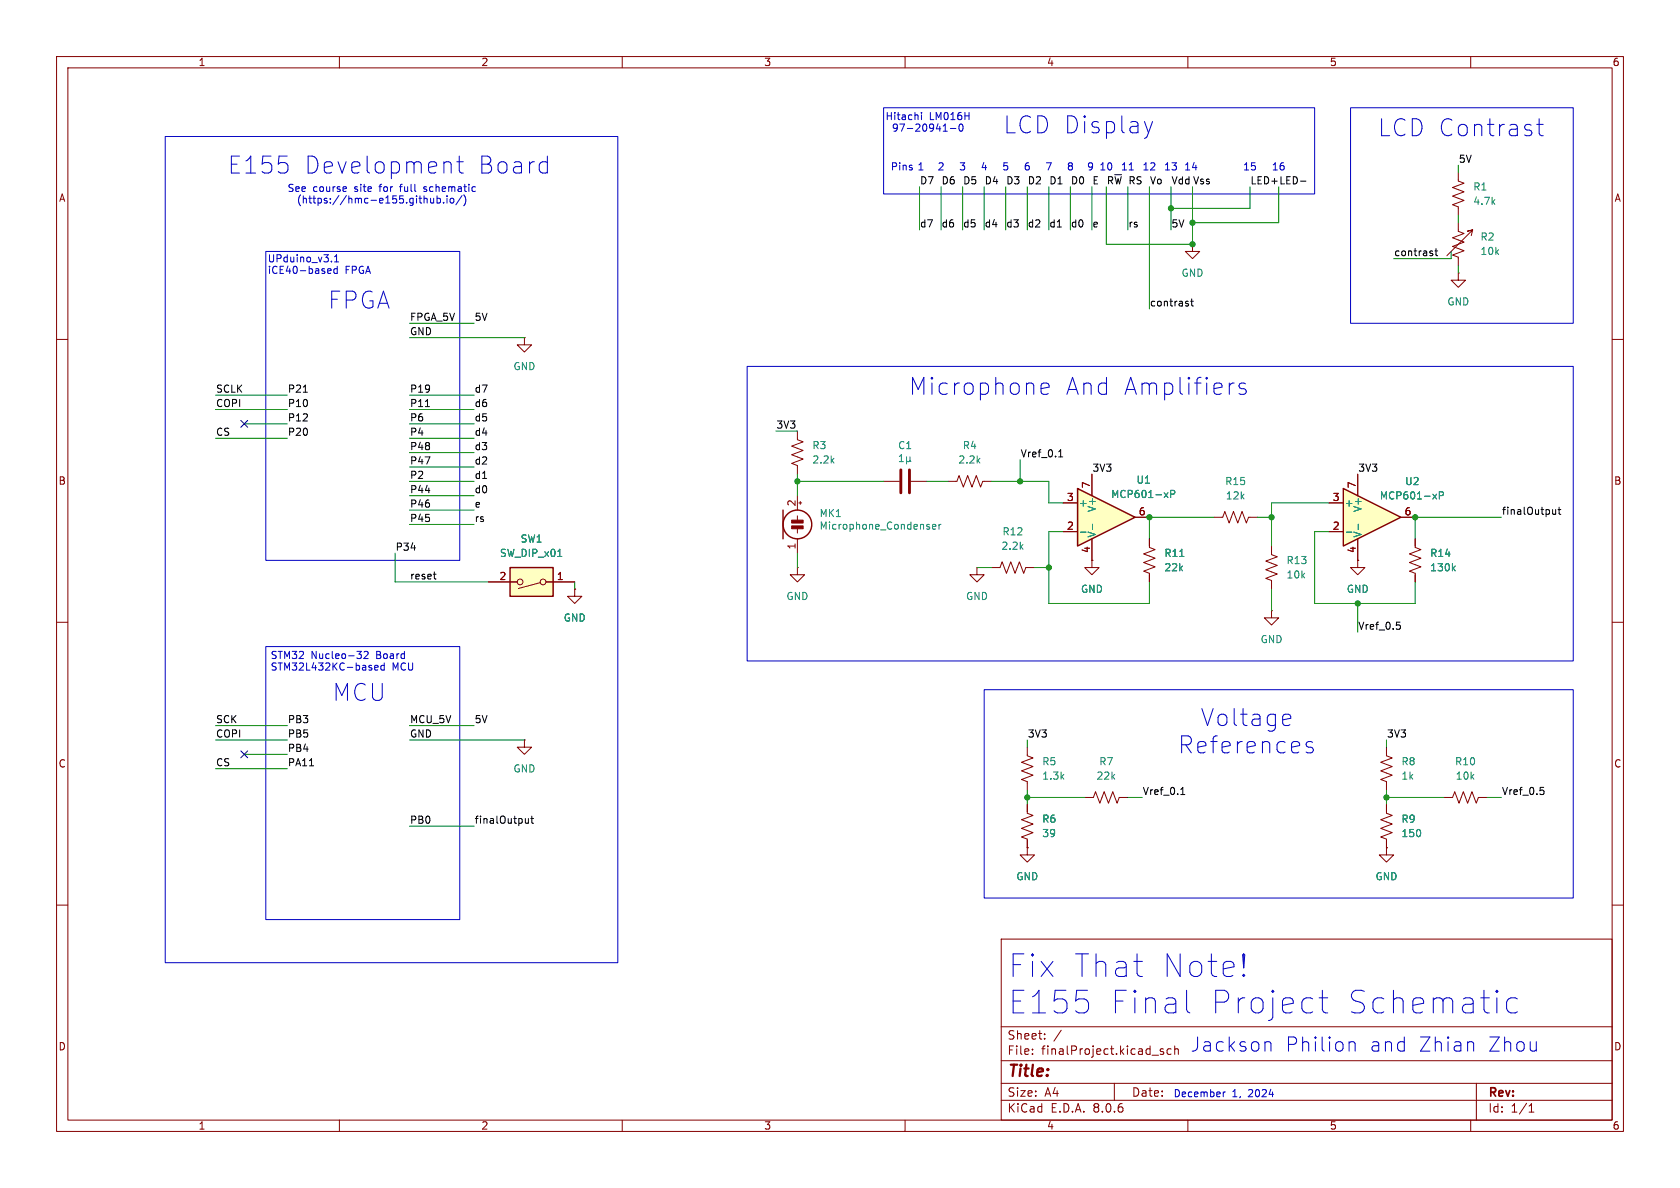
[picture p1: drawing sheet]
<svg xmlns="http://www.w3.org/2000/svg" width="297mm" height="210mm" viewBox="0 0 297 210" stroke-linecap="round" stroke-linejoin="round" font-family="sans-serif">
<g fill="none" stroke="#840000" stroke-width=".18">
<path d="M10 10h277v190h-277zM12 12h273v186h-273zM60 10v2M110 10v2M160 10v2M210 10v2M260 10v2M10 60h2M285 60h2M167.6 85.1h1.6l.3-1 .8 2 .8-2 .7 2 .8-2 .8 2 .3-1h1.6M193 99.1v1.2h1.3l-1.3 1.3-1.2-1.3h1.2M193 99.1h.1"/>
<path d="M203.2 95.3v1.5l1 .4-2 .7 2 .8-2 .7 2 .8-2 .8 1 .3v1.6M10 110h2M172.7 100.3v1.3h1.3l-1.3 1.3-1.3-1.3h1.3M172.7 100.3h.1M175.3 100.3h1.5l.4-1 .7 2 .8-2 .8 2 .7-2 .8 2 .4-1h1.5M224.8 108v1.2h1.3l-1.3 1.3-1.3-1.3h1.3M224.8 108h.1M285 110h2M245.1 132.1v1.5l1 .4-2 .7 2 .8-2 .8 2 .7-2 .8 1 .4v1.5M10 160h2M245.1 149.9v1.2h1.3l-1.3 1.3-1.3-1.3h1.3M245.1 149.9h.1"/>
<path d="M245.1 142.2v1.6l1 .3-2 .8 2 .8-2 .7 2 .8-2 .8 1 .3v1.6M255.3 141h1.5l.4-1 .7 2 .8-2 .8 2 .7-2 .8 2 .4-1h1.5M285 160h2M177 166h108v32h-108zM60 198v2M110 198v2M160 198v2M177 194.5h108M177 191.5h108M177 187.5h108M177 181.5h108M182.5 186.3v.1"/>
<path d="M182.5 185.5v.1M184.7 183.6v.1M184.7 182.8v.1M187.6 182.1l-1.3 2M197 191.5v3M205.7 185.5l-.4-.1-.2 .2 .1 .2 .5 .2v.3h-.6M207 185.5l-.4-.1-.3 .3v.4l.2 .2h.5M207.7 185.5l.2-.1 .3 .1 .1 .9M207.7 184.9v1.5M210 198v2M260 198v2M261 191.5v6.5"/>
<path d="M270.3 196.6h.9M270.3 195.5l.4-.4v1.5"/>
</g>
<path d="M208.6 98.4h.7" fill="none" stroke="#008484" stroke-width=".18"/>
<path d="M190.5 86.4l10.2 5-10.2 5.1z" fill="#ffffc2"/>
<path d="M190.5 86.4l10.2 5-10.2 5.1z" fill="none" stroke="#840000" stroke-width=".25"/>
<g fill="none" stroke="#840000" stroke-width=".18">
<path d="M257.8 30.5v1.5l1 .4-2 .7 2 .8-2 .8 2 .7-2 .8 1 .4v1.5M188 94h2.5M188 88.9h2.5M193 83.8v3.8M193 95.3v3.8M200.7 91.4h2.5M214.6 91.4h1.6l.3-1 .8 2.1 .8-2.1 .7 2.1 .8-2.1 .7 2.1 .4-1.1h1.5M224.8 96.5v1.5l1 .4-2 .8 2 .7-2 .8 2 .8-2 .7 1 .4v1.5M240 99.1v1.2h1.3l-1.3 1.3-1.2-1.3h1.2M240 99.1h.1M250.2 95.3v1.5l1 .4-2 .7 2 .8-2 .7 2 .8-2 .8 1 .3v1.6M101.6 104.1v1.3h1.3l-1.3 1.3-1.3-1.3h1.3"/>
<path d="M101.6 104.1h.1M181.6 132.1v1.5l1 .4-2 .7 2 .8-2 .8 2 .7-2 .8 1 .4v1.5M191.8 141h1.5l.4-1 .7 2 .8-2 .8 2 .7-2 .8 2 .4-1h1.5"/>
</g>
<path d="M191 94.1h1M193.1 92.7v.9M205.8 87.1l.7 .9M206.5 87.1l-.7 .9M207 87.4l.6-.1 .1-.2-.1-.3-.6-.1v1.3M256.9 100.4l.4 .5M257.3 100.1l-.5 .4" fill="none" stroke="#008484" stroke-width=".18"/>
<path d="M90.2 100.3h7.6v5.1h-7.6z" fill="#ffffc2"/>
<g fill="none" stroke="#840000" stroke-width=".18">
<path d="M257.8 39.4v1.5l1 .4-2 .7 2 .8-2 .8 2 .7-2 .8 1 .4v1.5M210.8 43.2v1.3h1.3l-1.3 1.2-1.3-1.2h1.3M210.8 43.2h.1M257.8 48.3v1.2h1.3l-1.3 1.3-1.3-1.3h1.3M257.8 48.3h.1M260.1 41.7l.2-1.1-1 .3 1-.3-4.5 4.6M141 76.2v1.5l1 .4-2 .8 2 .7-2 .8 2 .8-2 .7 1 .4v1.5M86.4 102.9h5M95.5 103l-3.9 1M96.5 102.9h5.1M92.7 130.8v1.3h1.3l-1.3 1.3-1.3-1.3h1.3M92.7 130.8h.1"/>
<circle cx="91.9" cy="102.9" r=".51"/>
<circle cx="96" cy="102.9" r=".51"/>
</g>
<path d="M90.2 100.3h7.6v5.1h-7.6z" fill="none" stroke="#840000" stroke-width=".25"/>
<path d="M98.6 98.4h.7" fill="none" stroke="#008484" stroke-width=".18"/>
<path d="M237.5 86.4l10.1 5-10.1 5.1z" fill="#ffffc2"/>
<g fill="none" stroke="#840000" stroke-width=".25">
<path d="M138.4 90.2v5.1M237.5 86.4l10.1 5-10.1 5.1z"/>
<circle cx="141" cy="92.7" r="2.54"/>
</g>
<g fill="none" stroke="#840000" stroke-width=".18">
<path d="M92.7 59.7v1.3h1.3l-1.3 1.2-1.3-1.2h1.3M92.7 59.7h.1M141 87.6v2.6M141 91.2v.7M141 93.5v.7M141 95.3v2.5M141.2 88.9h.5M141.5 88.6v.6M156.2 85.1h2.8M161 85.1h2.8M188 94h2.5M188 88.9h2.5"/>
<path d="M193 99.1h.1M193 83.8v3.8M193 95.3v3.8M200.7 91.4h2.5M203.2 95.3v1.2M234.9 94h2.6M234.9 88.9h2.6M240 99.1h.1M240 83.8v3.8M240 95.3v3.8M247.6 91.4h2.6M250.2 95.3v1.2"/>
<path d="M86.4 102.9h5M96.5 102.9h5.1M101.6 104.1h.1M141 100.3v1.3h1.2l-1.2 1.3-1.3-1.3h1.3M141 100.3h.1M203.2 101.6v1.3M250.2 101.6v1.3M181.6 142.2v1.6l1 .3-2 .8 2 .8-2 .7 2 .8-2 .8 1 .3v1.6M181.6 149.9v1.2h1.3l-1.3 1.3-1.3-1.3h1.3M181.6 149.9h.1M245.1 149.9h.1M245.1 142.2v1.3"/>
<path d="M245.1 148.6v1.3"/>
</g>
<g fill="none" stroke="#008484" stroke-width=".18">
<path d="M98.6 98.4h.7M159 81.6h.7M159 80.7l.4-.4v1.3M160.3 81.4l.1 .2h.3l.2-.2M160.3 80.8v1.2M160.9 81.4l.1 .2M160.9 80.8v.6M164.2 93.1l.2 .2-.2 .2M164.2 92.7l.1 .1M164.8 93.1l.7-.1-.1-.2-.4-.1-.2 .2 .1 .6h.5M166 92.7v.8M166.4 92.7l-.4 .2"/>
<path d="M191 94.1h1M193.1 92.7v.9M205.8 87.1l.7 .9M206.5 87.1l-.7 .9M207 87.4l.6-.1 .1-.2-.1-.3-.6-.1v1.3M208.6 98.4h.7M238 94.1h1M240.1 92.7v.9M253.3 87.4l.7 .8M254 87.4l-.7 .8M254.5 87.6l.6-.1 .1-.1-.1-.3-.6-.2v1.3M256.9 100.4l.4 .5"/>
<path d="M257.3 100.1l-.5 .4"/>
</g>
<g fill="#840000" stroke="#840000" stroke-width=".18">
<path d="M140 93h2v.5h-2z"/>
<path d="M140 91.9h2v.6h-2z"/>
</g>
<path d="M159.3 83.1v4M160.8 83.1v4" fill="none" stroke="#840000" stroke-width=".51"/>
<g fill="none" stroke="#000" stroke-width=".18">
<path d="M229.9 32h1M210.1 53.7v.3M210.5 53.3h.5M210.7 52.8v1.1l.3 .2M253.3 44.8v.3M253.7 44.4h.5M253.9 43.9v1.1l.3 .2M53.6 69.3h.7M75.2 71.9h.7M187.3 79.8l.2-.3v1.3M187.2 80.8h.7M275 90.1v.8"/>
<path d="M275 90.8l-.2 .1h-.3M275.4 90.1h.5M275.6 89.7v1l.3 .2M76.6 101.5h.5M76.8 102.3l.3 .1M246.9 110h.6M247 110.5h.3l.3 .2-.1 .4-.5 .1M54.7 135.4h.7M208.9 139.5l.2-.3v1.3M272.3 139.2h.6M272.4 139.7h.3l.3 .2-.1 .4-.5 .2M93.4 144.7v.8"/>
<path d="M93.4 145.4l-.2 .1h-.3M93.8 144.7h.5M94 144.3v1.1l.3 .1M208.7 140.5h.8"/>
</g>
<g fill="none" stroke="#0000c2" stroke-width=".18">
<path d="M156.2 19.1h76.2v15.2h-76.2zM162.9 19.9v.1M238.8 19.1h39.3v38.1h-39.3zM29.2 24.1h80v146.1h-80zM61.2 33.8l-.1 .1M61.2 33.2v.1l-.6 .1M74.9 33.8l.1 .1M74.9 33.2l.2 .2M75 34.6v1.3M75 35.2l.2-.2 .3 .1v.8M76.1 35l.1 .8 .3 .1 .2-.1M76.7 35v.9"/>
<path d="M77.3 35.1l.3-.1 .3 .3-.1 .5h-.5M77.3 34.6v1.3M78.4 35.8v.1M79 35v.9M79.6 28.7l.2 .3v1.6M79.6 35.2l.2-.2 .4 .2v.5l-.1 .1-.3 .1-.2-.1zM80.8 28.6h1.1M81.2 27.6v2.6l.1 .3 .6 .1M81.7 34.6l-1.1 1.6M82.2 34.7a1.47 1.47 0 0 1-.2 1.7M96.5 28.6l.3 .1M96.8 27.6v3"/>
<path d="M96.8 30.5l-.3 .1M162.9 20.3v.9M166.7 23.2h.8M168 22.7h1M169.6 22a.69 .69 0 0 0 .4 1.2l.1-.1 .2-.4-.2-.7M199.6 30h.8M203.8 21.5l-.8 2M271.7 22h1.1M272.1 21v2.6l.1 .2 .6 .2M47 44.5h34.3v54.6h-34.3zM57.9 48.2l.2 .1h.4M57.9 47.7l.2-.2h.3l.1 .2v.1l-.6 .1"/>
<path d="M58.6 46.2v.1M59.1 46.3h.8M59.1 45.4l.4-.4v1.3M59.6 47.6l-.3-.1-.3 .2 .1 .6h.5M59.6 47.1v1.2M132.1 64.8h146v52h-146zM184 68.7l1.5-.3-.2-.5-.3-.2h-.5l-.3 .2-.2 .2v1.2l.2 .3 .3 .1h.5l.3-.1M217.9 67.7h.3M220.2 67.9l-.7-.2-.3 .2-.2 .2 .2 .5 1 .3 .1 .2-.1 .5-.3 .1h-.6l-.3-.1M47 114.3h34.3v48.3h-34.3zM63.1 115.1h.8l-.4 .5 .3 .1 .1 .5-.3 .2h-.3M64.4 115.3l.4-.2 .3 .4-.8 .9h.8"/>
<path d="M66.2 118l.6-.1v-.2l-.4-.1-.2 .2 .1 .6h.5M67.9 117.7l-.3-.1-.3 .3 .1 .5h.5M67.9 117.2v1.3M174 121.9h104.1v36.9h-104.1zM227.2 126.3h.6l.2 .1 .2 .6-1.4 .3M228 128.1l-.2 .2h-.6M230.9 131.7l.1 .2 1 .3 .2 .3-.2 .4-.2 .2h-.6l-.3-.2M232 131.2l-.7-.1-.3 .1-.1 .3M209.8 175.1v3.4l.2 .4 .3 .2M219.9 172.2l.2 .2-.2 .2M219.9 172.2l-.2 .2 .2 .2M219.9 168.6v2.5"/>
<path d="M219.9 172.2v.4M219.9 168.6l-.2 .2 .2 2.3M219.9 168.6l.2 .2-.2 2.3M233.2 176.4h1.5M233.8 175.1v3.4l.2 .4 .3 .2h.4M268.2 176.6l-.3-.2h-.8l-.4 .2-.4 .6v1.1l.4 .6 .4 .2h.8l.3-.2M216.3 193v.9M216.6 193l-.3 .3M224 184.1l.6 .2 .1 .2v1.3M238.5 184.4a.62 .62 0 0 1 1.1 .1v1.3M260.2 184.1l.3 .4v1.3"/>
</g>
<g fill="none" stroke="#008400" stroke-width=".18">
<path d="M162.6 33v7.6M166.4 33v7.6M170.2 33v7.6M174 33v7.6M177.8 33v7.6M181.6 33v7.6M185.4 33v7.6M189.2 33v7.6M193 33v7.6M195.6 33v10.2h15.2v-10.2M199.4 33v7.6M203.2 33v21.6"/>
<path d="M207 33v7.6M221 33v3.8h-14M226.1 33v6.4h-15.3M257.8 29.2v1.3M257.8 38.1v1.3M72.4 57.2h11.4M72.4 59.7h20.3M256.5 44.5v1.2h-10.1M257.8 47v1.3M38.1 69.9h12.7M38.1 72.4h12.7M38.1 77.5h12.7"/>
<path d="M43.2 74.9h7.6M72.4 69.9h11.4M72.4 72.4h11.4M72.4 74.9h11.4M72.4 77.5h11.4M137.2 76.2h3.8M69.8 97.8v5.1h16.6M72.4 87.6h11.4M72.4 90.2h11.4M72.4 80h11.4M72.4 85.1h11.4M72.4 82.6h11.4"/>
<path d="M72.4 92.7h11.4M141 83.8v3.8M141 97.8v2.5M141 85.1h15.2M163.8 85.1h3.8M175.3 85.1h10.1v3.8h2.6M180.3 81.3v3.8M188 94h-2.6v12.7h17.8v-3.8M214.6 91.4h-11.4v3.9M222.2 91.4h2.6M234.9 94h-2.5v12.7h17.8v-3.8M234.9 88.9h-10.1v7.6"/>
<path d="M265.4 91.4h-15.2v3.9M101.6 102.9v1.2M172.7 100.3h2.6M182.9 100.3h2.5M224.8 104.1v3.9M240 106.7v5.1M38.1 130.8h12.7M38.1 128.3h12.7M38.1 135.9h12.7M43.2 133.4h7.6M72.4 130.8h20.3M72.4 128.3h11.4"/>
<path d="M181.6 130.8v1.3M181.6 139.7v2.5M245.1 130.8v1.3M245.1 139.7v2.5M72.4 146.1h11.4M181.6 141h10.2M199.4 141h2.5M245.1 141h10.2M262.9 141h2.5"/>
</g>
<path d="M42.6 74.3l1.2 1.2M43.8 74.3l-1.2 1.2M42.6 132.7l1.2 1.3M43.8 132.7l-1.2 1.3" fill="none" stroke="#000084" stroke-width=".18"/>
<g fill="#008400" stroke="#008400" stroke-width=".18">
<circle cx="180.3" cy="85.1" r=".46"/>
<circle cx="141" cy="85.1" r=".46"/>
<circle cx="181.6" cy="141" r=".46"/>
<circle cx="185.4" cy="100.3" r=".46"/>
<circle cx="210.8" cy="39.4" r=".46"/>
<circle cx="250.2" cy="91.4" r=".46"/>
<circle cx="207" cy="36.8" r=".46"/>
<circle cx="240" cy="106.7" r=".46"/>
<circle cx="203.2" cy="91.4" r=".46"/>
<circle cx="224.8" cy="91.4" r=".46"/>
<circle cx="245.1" cy="141" r=".46"/>
<circle cx="210.8" cy="43.2" r=".46"/>
</g>
<g font-size="5.6" fill="#0000c2">
<text x="178.1" y="173">Fix That</text>
<text x="204.6" y="173">Note!</text>
<text x="178.1" y="179.4">E155</text>
<text x="195.8" y="179.4">Final</text>
<text x="213.2" y="179.4">Project</text>
<text x="237" y="179.4">Schematic</text>
</g>
<g font-size="4.2" fill="#0000c2">
<text x="177.4" y="23.8">LCD Display</text>
<text x="243.6" y="24.3">LCD Contrast</text>
<text x="40.3" y="30.9">E155</text>
<text x="53.7" y="30.9">Development</text>
<text x="84.3" y="30.9">Board</text>
<text x="58" y="54.8">FPGA</text>
<text x="160.7" y="70.1">Microphone</text>
<text x="188.3" y="70.1">And Amplifiers</text>
<text x="58.8" y="124.2">MCU</text>
<text x="212.3" y="128.6">Voltage</text>
<text x="208.3" y="133.4">References</text>
</g>
<g font-size="3.5" fill="#0000c2">
<text x="210.4" y="186.1">Jackson</text>
<text x="227.2" y="186.1">Philion</text>
<text x="242" y="186.1">and</text>
<text x="250.7" y="186.1">Zhian</text>
<text x="262.9" y="186.1">Zhou</text>
</g>
<text font-size="2.8" fill="#840000" x="178" y="190.9">Title:</text>
<g font-size="2.1" fill="#840000">
<text x="178" y="184">Sheet:</text>
<text x="178" y="186.7">File:</text>
<text x="184.1" y="186.7">finalProject.kicad_sch</text>
<text x="178" y="196.9">KiCad</text>
<text x="178" y="194.1">Size:</text>
<text x="184.7" y="194.1">A4</text>
<text x="185.7" y="196.9">E.D.A.</text>
<text x="193.3" y="196.9">8.0.6</text>
<text x="200" y="194.1">Date:</text>
<text x="263" y="194.3">Rev:</text>
<text x="263" y="196.9">Id:</text>
<text x="267.1" y="196.9">1/1</text>
</g>
<g font-size="1.8" fill="#840000">
<text x="35" y="11.9">1</text>
<text x="85" y="11.9">2</text>
<text x="135" y="11.9">3</text>
<text x="185" y="11.9">4</text>
<text x="235" y="11.9">5</text>
<text x="285" y="11.9">6</text>
<text x="10.3" y="35.9">A</text>
<text x="285.3" y="35.9">A</text>
<text x="10.3" y="85.9">B</text>
<text x="140.7" y="89.6" transform="rotate(-90 140.7 89.6)">2</text>
<text x="188.5" y="88.6">3</text>
<text x="192.8" y="86.4" transform="rotate(-90 192.8 86.4)">7</text>
<text x="235.5" y="88.6">3</text>
<text x="239.8" y="86.4" transform="rotate(-90 239.8 86.4)">7</text>
<text x="285.3" y="85.9">B</text>
<text x="188.5" y="93.7">2</text>
<text x="201.2" y="91.2">6</text>
<text x="235.5" y="93.7">2</text>
<text x="248.2" y="91.2">6</text>
<text x="140.7" y="97.2" transform="rotate(-90 140.7 97.2)">1</text>
<text x="192.8" y="97.9" transform="rotate(-90 192.8 97.9)">4</text>
<text x="239.8" y="97.9" transform="rotate(-90 239.8 97.9)">4</text>
<text x="88.2" y="102.6">2</text>
<text x="98.4" y="102.6">1</text>
<text x="10.3" y="135.9">C</text>
<text x="285.3" y="135.9">C</text>
<text x="10.3" y="185.9">D</text>
<text x="285.3" y="185.9">D</text>
<text x="35" y="199.9">1</text>
<text x="85" y="199.9">2</text>
<text x="135" y="199.9">3</text>
<text x="185" y="199.9">4</text>
<text x="235" y="199.9">5</text>
<text x="285" y="199.9">6</text>
</g>
<g font-size="1.8" fill="#0000c2">
<text x="156.5" y="21.4">Hitachi</text>
<text x="157.6" y="23.5">97-20941-0</text>
<text x="164.3" y="21.4">LM016H</text>
<text x="50.7" y="34.1">See</text>
<text x="55.3" y="34.1">course</text>
<text x="62.8" y="34.1">site</text>
<text x="67.4" y="34.1">for</text>
<text x="71.2" y="34.1">full</text>
<text x="75.6" y="34.1">schematic</text>
<text x="157.4" y="30.3">Pins</text>
<text x="162.1" y="30.3">1</text>
<text x="165.7" y="30.3">2</text>
<text x="169.5" y="30.3">3</text>
<text x="173.3" y="30.3">4</text>
<text x="177.1" y="30.3">5</text>
<text x="180.9" y="30.3">6</text>
<text x="184.7" y="30.3">7</text>
<text x="188.5" y="30.3">8</text>
<text x="192.1" y="30.3">9</text>
<text x="194.3" y="30.3">10</text>
<text x="198.1" y="30.3">11</text>
<text x="201.9" y="30.3">12</text>
<text x="205.7" y="30.3">13</text>
<text x="209.3" y="30.3">14</text>
<text x="219.7" y="30.3">15</text>
<text x="224.7" y="30.3">16</text>
<text x="52.4" y="36.2">(https://hmc-e155.github.io/)</text>
<text x="47.2" y="46.6">UPduino_v3.1</text>
<text x="47.2" y="48.6">iCE40-based</text>
<text x="61" y="48.6">FPGA</text>
<text x="47.8" y="116.6">STM32</text>
<text x="47.8" y="118.6">STM32L432KC-based</text>
<text x="55" y="116.6">Nucleo-32</text>
<text x="66.6" y="116.6">Board</text>
<text x="69.3" y="118.6">MCU</text>
<text x="207.4" y="194.2">December</text>
<text x="217.8" y="194.2">1,</text>
<text x="220.8" y="194.2">2024</text>
</g>
<g font-size="1.8">
<text x="257.8" y="28.9">5V</text>
<text x="162.6" y="32.7">D7</text>
<text x="166.4" y="32.7">D6</text>
<text x="170.2" y="32.7">D5</text>
<text x="174" y="32.7">D4</text>
<text x="177.8" y="32.7">D3</text>
<text x="181.6" y="32.7">D2</text>
<text x="185.4" y="32.7">D1</text>
<text x="189.2" y="32.7">D0</text>
<text x="193" y="32.7">E</text>
<text x="195.6" y="32.7">R~{W}</text>
<text x="199.4" y="32.7">RS</text>
<text x="203.2" y="32.7">Vo</text>
<text x="207" y="32.7">Vdd Vss</text>
<text x="221" y="32.7">LED+ LED-</text>
<text x="162.6" y="40.3">d7</text>
<text x="166.4" y="40.3">d6</text>
<text x="170.2" y="40.3">d5</text>
<text x="174" y="40.3">d4</text>
<text x="177.8" y="40.3">d3</text>
<text x="181.6" y="40.3">d2</text>
<text x="185.4" y="40.3">d1</text>
<text x="189.2" y="40.3">d0</text>
<text x="193" y="40.3">e</text>
<text x="199.4" y="40.3">rs</text>
<text x="207" y="40.3">5V</text>
<text x="246.4" y="45.4">contrast</text>
<text x="72.4" y="59.3">GND</text>
<text x="72.4" y="56.8">FPGA_5V</text>
<text x="83.8" y="56.8">5V</text>
<text x="203.2" y="54.3">contrast</text>
<text x="38.1" y="69.5">SCLK</text>
<text x="50.8" y="69.5">P21</text>
<text x="72.4" y="69.5">P19</text>
<text x="83.8" y="69.5">d7</text>
<text x="38.1" y="77.1">CS</text>
<text x="38.1" y="72">COPI</text>
<text x="50.8" y="77.1">P20</text>
<text x="50.8" y="74.6">P12</text>
<text x="50.8" y="72">P10</text>
<text x="72.4" y="72">P11</text>
<text x="72.4" y="74.6">P6</text>
<text x="72.4" y="77.1">P4</text>
<text x="83.8" y="74.6">d5</text>
<text x="83.8" y="72">d6</text>
<text x="83.8" y="77.1">d4</text>
<text x="137.2" y="75.9">3V3</text>
<text x="72.4" y="79.7">P48</text>
<text x="72.4" y="82.2">P47</text>
<text x="83.8" y="79.7">d3</text>
<text x="83.8" y="82.2">d2</text>
<text x="180.3" y="80.9">Vref_0.1</text>
<text x="193" y="83.5">3V3</text>
<text x="240" y="83.5">3V3</text>
<text x="72.4" y="87.3">P44</text>
<text x="72.4" y="89.8">P46</text>
<text x="72.4" y="84.7">P2</text>
<text x="83.8" y="89.8">e</text>
<text x="83.8" y="84.7">d1</text>
<text x="83.8" y="87.3">d0</text>
<text x="72.4" y="92.4">P45</text>
<text x="83.8" y="92.4">rs</text>
<text x="265.4" y="91.1">finalOutput</text>
<text x="69.8" y="97.4">P34</text>
<text x="72.4" y="102.5">reset</text>
<text x="240" y="111.4">Vref_0.5</text>
<text x="38.1" y="130.5">COPI</text>
<text x="38.1" y="127.9">SCK</text>
<text x="50.8" y="127.9">PB3</text>
<text x="50.8" y="130.5">PB5</text>
<text x="72.4" y="130.5">GND</text>
<text x="72.4" y="127.9">MCU_5V</text>
<text x="83.8" y="127.9">5V</text>
<text x="181.6" y="130.5">3V3</text>
<text x="245.1" y="130.5">3V3</text>
<text x="38.1" y="135.5">CS</text>
<text x="50.8" y="135.5">PA11</text>
<text x="50.8" y="133">PB4</text>
<text x="201.9" y="140.6">Vref_0.1</text>
<text x="265.4" y="140.6">Vref_0.5</text>
<text x="72.4" y="145.7">PB0</text>
<text x="83.8" y="145.7">finalOutput</text>
</g>
<g font-size="1.8" fill="#008484">
<text x="260.4" y="33.9">R1</text>
<text x="260.4" y="36.4">4.7k</text>
<text x="261.6" y="42.7">R2</text>
<text x="261.6" y="45.3">10k</text>
<text x="208.8" y="49.1">GND</text>
<text x="255.8" y="54.2">GND</text>
<text x="90.7" y="65.6">GND</text>
<text x="143.5" y="79.6">R3</text>
<text x="143.5" y="82.1">2.2k</text>
<text x="158.7" y="79.6">C1</text>
<text x="169.3" y="82.1">2.2k</text>
<text x="170.1" y="79.6">R4</text>
<text x="190.6" y="89.8">+</text>
<text x="196.3" y="88.2">MCP601-xP</text>
<text x="200.8" y="85.7">U1</text>
<text x="216.5" y="86">R15</text>
<text x="216.6" y="88.5">12k</text>
<text x="237.6" y="89.8">+</text>
<text x="243.8" y="88.5">MCP601-xP</text>
<text x="248.3" y="86">U2</text>
<text x="144.8" y="91.6">MK1</text>
<text x="144.8" y="93.8">Microphone_Condenser</text>
<text x="177.1" y="94.8">R12</text>
<text x="193.9" y="95.1" transform="rotate(-90 193.9 95.1)">V-</text>
<text x="193.9" y="90.6" transform="rotate(-90 193.9 90.6)">V+</text>
<text x="240.9" y="95.1" transform="rotate(-90 240.9 95.1)">V-</text>
<text x="240.9" y="90.6" transform="rotate(-90 240.9 90.6)">V+</text>
<text x="88.3" y="98.7">SW_DIP_x01</text>
<text x="91.9" y="96.1">SW1</text>
<text x="176.9" y="97.4">2.2k</text>
<text x="205.7" y="101.2">22k</text>
<text x="205.7" y="98.7">R11</text>
<text x="227.3" y="99.9">R13</text>
<text x="252.7" y="98.7">R14</text>
<text x="252.7" y="101.2">130k</text>
<text x="138.9" y="106.3">GND</text>
<text x="170.7" y="106.3">GND</text>
<text x="191" y="105">GND</text>
<text x="227.3" y="102.5">10k</text>
<text x="238" y="105">GND</text>
<text x="99.6" y="110.1">GND</text>
<text x="222.8" y="113.9">GND</text>
<text x="90.7" y="136.8">GND</text>
<text x="184.2" y="135.5">R5</text>
<text x="194.2" y="135.5">R7</text>
<text x="247.7" y="135.5">R8</text>
<text x="257.1" y="135.5">R10</text>
<text x="184.2" y="138">1.3k</text>
<text x="193.8" y="138">22k</text>
<text x="247.7" y="138">1k</text>
<text x="257.3" y="138">10k</text>
<text x="184.2" y="145.6">R6</text>
<text x="184.2" y="148.2">39</text>
<text x="247.7" y="145.6">R9</text>
<text x="247.7" y="148.2">150</text>
<text x="179.6" y="155.8">GND</text>
<text x="243.1" y="155.8">GND</text>
</g>
</svg>
